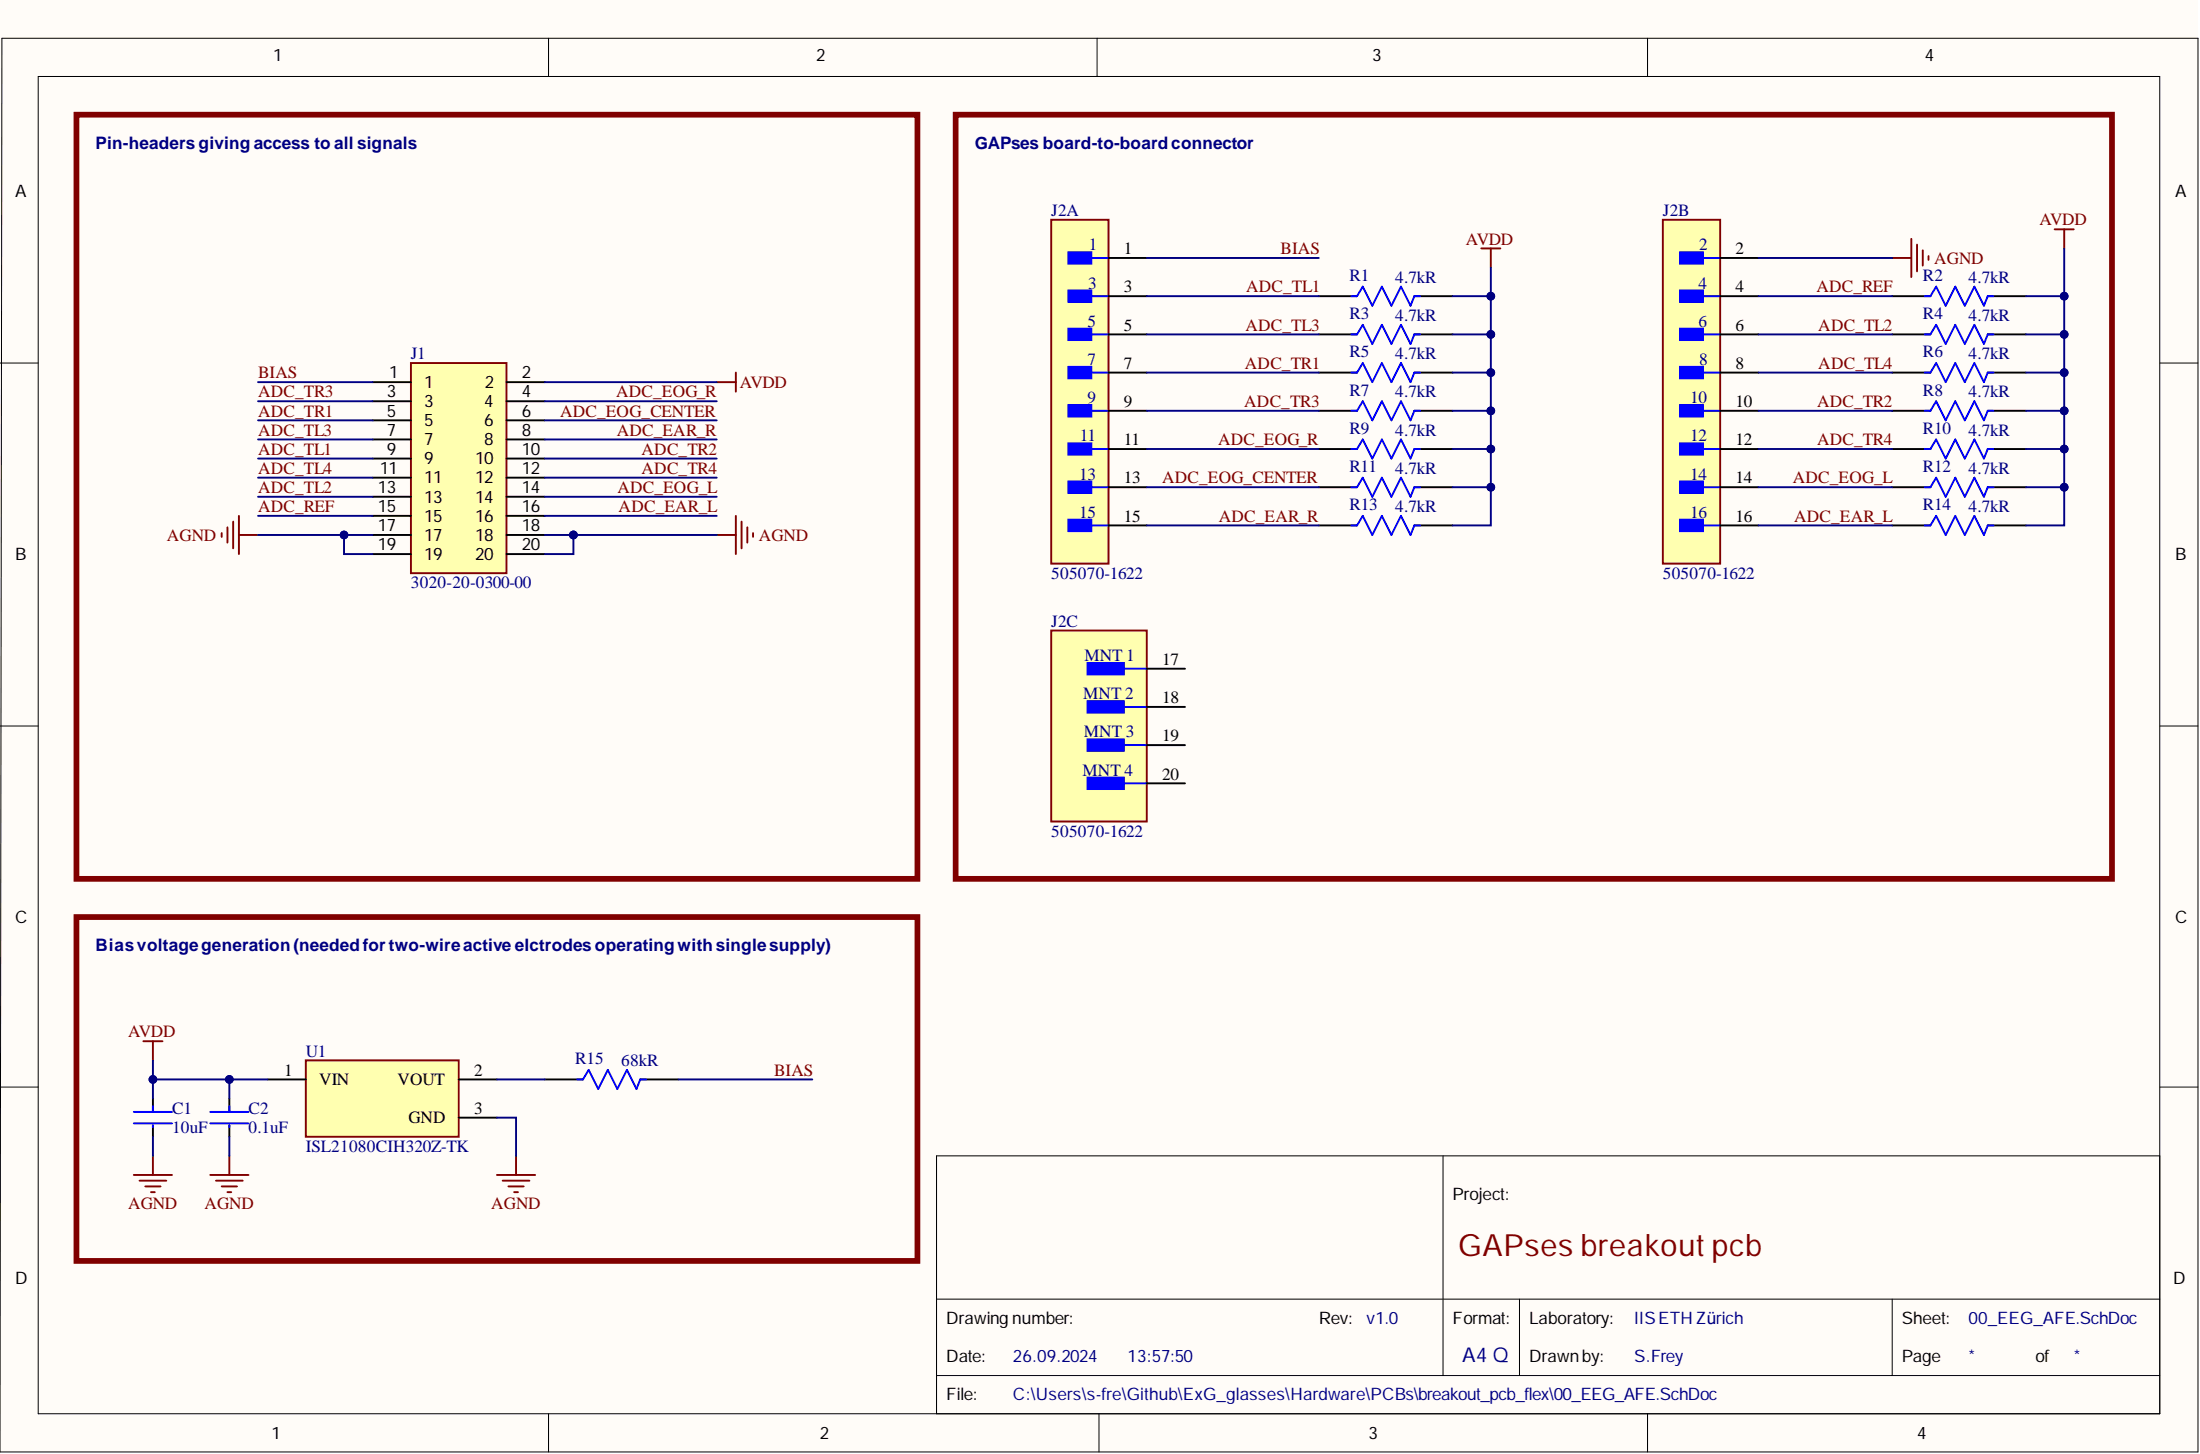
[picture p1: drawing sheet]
<svg xmlns="http://www.w3.org/2000/svg" width="292mm" height="193mm" viewBox="0 0 292 193" stroke-linecap="round" stroke-linejoin="round" font-family="sans-serif">
<g fill="#fffcf8">
<path d="M0 0h291.8v192.7h-291.8z" fill-rule="evenodd"/>
<path d="M0 0h291.8v192.7h-291.8z" fill-rule="evenodd"/>
</g>
<g fill="none" stroke="#000" stroke-width=".13">
<path d="M.3 5.1h291.5v187.6h-291.8zM5.1 10.2h281.7v177.4h-281.7zM72.8 5.1v5.1M145.7 5.1v5.1M218.7 5.1v5.1M0 48.2h5.1M286.8 48.2h5M0 96.4h5.1M286.8 96.4h5M0 144.3h5.1M191.6 153.4v29.2M286.8 153.4h-162.5v34.2"/>
<path d="M286.8 144.3h5M124.3 172.4h162.5M201.7 172.4v10.2M251.2 172.4v10.2M72.8 187.6v5.1M124.3 182.6h162.5M145.9 187.6v5.1M218.7 187.6v5.1"/>
</g>
<path d="M139.6 29.2h7.6v45.6h-7.6z" fill-rule="evenodd" fill="#ffffb0"/>
<path d="M139.6 29.2h7.6v45.6h-7.6z" fill="none" stroke="#800000" stroke-width=".25"/>
<path d="M141.9 33.5h3v1.5h-3z" fill-rule="evenodd" fill="#00f"/>
<path d="M141.9 33.5h3v1.5h-3zM144.1 34.2h3.1" fill="none" stroke="#00f" stroke-width=".25"/>
<path d="M141.9 38.5h3v1.6h-3z" fill-rule="evenodd" fill="#00f"/>
<path d="M141.9 38.5h3v1.6h-3zM144.1 39.3h3.1" fill="none" stroke="#00f" stroke-width=".25"/>
<path d="M141.9 43.6h3v1.5h-3z" fill-rule="evenodd" fill="#00f"/>
<path d="M141.9 43.6h3v1.5h-3zM144.1 44.4h3.1" fill="none" stroke="#00f" stroke-width=".25"/>
<path d="M141.9 48.7h3v1.5h-3z" fill-rule="evenodd" fill="#00f"/>
<path d="M141.9 48.7h3v1.5h-3zM144.1 49.4h3.1" fill="none" stroke="#00f" stroke-width=".25"/>
<path d="M141.9 53.8h3v1.5h-3z" fill-rule="evenodd" fill="#00f"/>
<path d="M141.9 53.8h3v1.5h-3zM144.1 54.5h3.1" fill="none" stroke="#00f" stroke-width=".25"/>
<path d="M141.9 58.8h3v1.6h-3z" fill-rule="evenodd" fill="#00f"/>
<path d="M141.9 58.8h3v1.6h-3zM144.1 59.6h3.1" fill="none" stroke="#00f" stroke-width=".25"/>
<path d="M141.9 63.9h3v1.5h-3z" fill-rule="evenodd" fill="#00f"/>
<path d="M141.9 63.9h3v1.5h-3zM144.1 64.7h3.1" fill="none" stroke="#00f" stroke-width=".25"/>
<path d="M141.9 69h3v1.5h-3z" fill-rule="evenodd" fill="#00f"/>
<path d="M141.9 69h3v1.5h-3zM144.1 69.7h3.1" fill="none" stroke="#00f" stroke-width=".25"/>
<path d="M147.2 34.2h5.1M147.2 39.3h5.1M147.2 44.4h5.1M147.2 49.4h5.1M147.2 54.5h5.1M147.2 59.6h5.1M147.2 64.7h5.1M147.2 69.7h5.1" fill="none" stroke="#000" stroke-width=".25"/>
<path d="M220.8 29.2h7.6v45.6h-7.6z" fill-rule="evenodd" fill="#ffffb0"/>
<path d="M220.8 29.2h7.6v45.6h-7.6z" fill="none" stroke="#800000" stroke-width=".25"/>
<path d="M223.1 33.5h3v1.5h-3z" fill-rule="evenodd" fill="#00f"/>
<path d="M223.1 33.5h3v1.5h-3zM225.3 34.2h3.1" fill="none" stroke="#00f" stroke-width=".25"/>
<path d="M223.1 38.5h3v1.6h-3z" fill-rule="evenodd" fill="#00f"/>
<path d="M223.1 38.5h3v1.6h-3zM225.3 39.3h3.1" fill="none" stroke="#00f" stroke-width=".25"/>
<path d="M223.1 43.6h3v1.5h-3z" fill-rule="evenodd" fill="#00f"/>
<path d="M223.1 43.6h3v1.5h-3zM225.3 44.4h3.1" fill="none" stroke="#00f" stroke-width=".25"/>
<path d="M223.1 48.7h3v1.5h-3z" fill-rule="evenodd" fill="#00f"/>
<path d="M223.1 48.7h3v1.5h-3zM225.3 49.4h3.1" fill="none" stroke="#00f" stroke-width=".25"/>
<path d="M223.1 53.8h3v1.5h-3z" fill-rule="evenodd" fill="#00f"/>
<path d="M223.1 53.8h3v1.5h-3zM225.3 54.5h3.1" fill="none" stroke="#00f" stroke-width=".25"/>
<path d="M223.1 58.8h3v1.6h-3z" fill-rule="evenodd" fill="#00f"/>
<path d="M223.1 58.8h3v1.6h-3zM225.3 59.6h3.1" fill="none" stroke="#00f" stroke-width=".25"/>
<path d="M223.1 63.9h3v1.5h-3z" fill-rule="evenodd" fill="#00f"/>
<path d="M223.1 63.9h3v1.5h-3zM225.3 64.7h3.1" fill="none" stroke="#00f" stroke-width=".25"/>
<path d="M223.1 69h3v1.5h-3z" fill-rule="evenodd" fill="#00f"/>
<path d="M223.1 69h3v1.5h-3zM225.3 69.7h3.1" fill="none" stroke="#00f" stroke-width=".25"/>
<path d="M228.4 34.2h5.1M228.4 39.3h5.1M228.4 44.4h5.1M228.4 49.4h5.1M228.4 54.5h5.1M228.4 59.6h5.1M228.4 64.7h5.1M228.4 69.7h5.1" fill="none" stroke="#000" stroke-width=".25"/>
<path d="M139.6 83.7h12.7v25.3h-12.7z" fill-rule="evenodd" fill="#ffffb0"/>
<path d="M139.6 83.7h12.7v25.3h-12.7z" fill="none" stroke="#800000" stroke-width=".25"/>
<path d="M144.4 88h4.8v1.5h-4.8z" fill-rule="evenodd" fill="#00f"/>
<path d="M144.4 88h4.8v1.5h-4.8zM146.7 88.7h5.6" fill="none" stroke="#00f" stroke-width=".25"/>
<path d="M144.4 93.1h4.8v1.5h-4.8z" fill-rule="evenodd" fill="#00f"/>
<path d="M144.4 93.1h4.8v1.5h-4.8zM146.7 93.8h5.6" fill="none" stroke="#00f" stroke-width=".25"/>
<path d="M144.4 98.1h4.8v1.6h-4.8z" fill-rule="evenodd" fill="#00f"/>
<path d="M144.4 98.1h4.8v1.6h-4.8zM146.7 98.9h5.6" fill="none" stroke="#00f" stroke-width=".25"/>
<path d="M144.4 103.2h4.8v1.5h-4.8z" fill-rule="evenodd" fill="#00f"/>
<path d="M144.4 103.2h4.8v1.5h-4.8zM146.7 104h5.6" fill="none" stroke="#00f" stroke-width=".25"/>
<path d="M152.3 88.7h5M152.3 93.8h5M152.3 98.9h5M152.3 104h5" fill="none" stroke="#000" stroke-width=".25"/>
<path d="M40.6 140.7h20.3v10.2h-20.3z" fill-rule="evenodd" fill="#ffffb0"/>
<g fill="none" stroke="#800000" stroke-width=".25">
<path d="M196.7 33h2.5M197.9 33v2.5M251.2 34.2h2.6M253.8 31.7v5.1M254.5 32.5v3.5M255.3 33.2v2.1M256.1 34v.5M272.8 30.4h2.5M274.1 30.4v2.6M95.2 50.7h2.5M97.7 49.4v2.6M29.4 70.7v.6"/>
<path d="M30.2 70v2M31 69.2v3.6M31.7 68.5v5M31.7 71h2.6M95.2 71h2.5M97.7 68.5v5M98.5 69.2v3.6M99.2 70v2M100 70.7v.6M19 138.2h2.6M20.3 138.2v2.5M17.8 155.9h5"/>
<path d="M18.5 156.7h3.6M19.3 157.5h2M20 158.2h.6M20.3 153.4v2.5M27.9 155.9h5.1M28.7 156.7h3.5M29.4 157.5h2.1M30.2 158.2h.5M30.5 153.4v2.5M40.6 140.7h20.3v10.2h-20.3zM66 155.9h5.1M66.7 156.7h3.6"/>
<path d="M67.5 157.5h2M68.3 158.2h.5M68.5 153.4v2.5"/>
</g>
<g fill="none" stroke="#000" stroke-width=".25">
<path d="M175.1 39.3h5.1M187.8 39.3h5.1M251.2 39.3h5.1M263.9 39.3h5.1M175.1 44.4h5.1M175.1 49.4h5.1M175.1 54.5h5.1M175.1 59.6h5.1M187.8 44.4h5.1M187.8 49.4h5.1M187.8 54.5h5.1M187.8 59.6h5.1"/>
<path d="M251.2 44.4h5.1M251.2 49.4h5.1M251.2 54.5h5.1M251.2 59.6h5.1M263.9 44.4h5.1M263.9 49.4h5.1M263.9 54.5h5.1M263.9 59.6h5.1M175.1 64.7h5.1M175.1 69.7h5.1M187.8 64.7h5.1M187.8 69.7h5.1"/>
<path d="M251.2 64.7h5.1M251.2 69.7h5.1M263.9 64.7h5.1M263.9 69.7h5.1M20.3 145.8v1.8M20.3 149.3v1.6M30.5 145.8v1.8M30.5 149.3v1.6M35.5 143.3h5.1M60.9 143.3h5.1M60.9 148.3h5.1M72.3 143.3h5.1"/>
<path d="M85 143.3h5.1"/>
</g>
<g fill="none" stroke="#00f" stroke-width=".25">
<path d="M179.4 39.3h.8l.7-1.3 1.3 2.6 1.3-2.6 1.2 2.6 1.3-2.6 1.3 2.6 .5-1.3h.7M255.5 39.3h.8l.8-1.3 1.2 2.6 1.3-2.6 1.3 2.6 1.2-2.6 1.3 2.6 .5-1.3h.8M179.4 44.4h.8l.7-1.3 1.3 2.5 1.3-2.5 1.2 2.5 1.3-2.5 1.3 2.5 .5-1.2h.7M179.4 49.4h.8l.7-1.2 1.3 2.5 1.3-2.5 1.2 2.5 1.3-2.5 1.3 2.5 .5-1.3h.7M179.4 54.5h.8l.7-1.2 1.3 2.5 1.3-2.5 1.2 2.5 1.3-2.5 1.3 2.5 .5-1.3h.7M179.4 59.6h.8l.7-1.3 1.3 2.6 1.3-2.6 1.2 2.6 1.3-2.6 1.3 2.6 .5-1.3h.7M255.5 44.4h.8l.8-1.3 1.2 2.5 1.3-2.5 1.3 2.5 1.2-2.5 1.3 2.5 .5-1.2h.8M255.5 49.4h.8l.8-1.2 1.2 2.5 1.3-2.5 1.3 2.5 1.2-2.5 1.3 2.5 .5-1.3h.8M255.5 54.5h.8l.8-1.2 1.2 2.5 1.3-2.5 1.3 2.5 1.2-2.5 1.3 2.5 .5-1.3h.8M255.5 59.6h.8l.8-1.3 1.2 2.6 1.3-2.6 1.3 2.6 1.2-2.6 1.3 2.6 .5-1.3h.8M179.4 64.7h.8l.7-1.3 1.3 2.5 1.3-2.5 1.2 2.5 1.3-2.5 1.3 2.5 .5-1.2h.7M179.4 69.7h.8l.7-1.2 1.3 2.5 1.3-2.5 1.2 2.5 1.3-2.5 1.3 2.5 .5-1.3h.7"/>
<path d="M255.5 64.7h.8l.8-1.3 1.2 2.5 1.3-2.5 1.3 2.5 1.2-2.5 1.3 2.5 .5-1.2h.8M255.5 69.7h.8l.8-1.2 1.2 2.5 1.3-2.5 1.3 2.5 1.2-2.5 1.3 2.5 .5-1.3h.8M17.8 147.6h5M17.8 149.1h5M20.3 146.8v.8M20.3 149.3v.3M27.9 147.6h5.1M27.9 149.1h5.1M30.5 146.8v.8M30.5 149.3v.3M76.6 143.3h.8l.8-1.3 1.2 2.5 1.3-2.5 1.3 2.5 1.2-2.5 1.3 2.5 .5-1.2h.8"/>
</g>
<path d="M10.2 15.2h111.6v101.4h-111.6zM126.9 15.2h153.5v101.4h-153.5zM10.2 121.7h111.6v45.6h-111.6z" fill="none" stroke="#800000" stroke-width=".76"/>
<path d="M54.6 48.2h12.6v27.9h-12.6z" fill-rule="evenodd" fill="#ffffb0"/>
<path d="M54.6 48.2h12.6v27.9h-12.6z" fill="none" stroke="#800000" stroke-width=".25"/>
<g fill="none" stroke="#000" stroke-width=".25">
<path d="M49.5 50.7h5.1M49.5 53.3h5.1M49.5 55.8h5.1M49.5 58.3h5.1M67.2 50.7h5.1M67.2 53.3h5.1M67.2 55.8h5.1M67.2 58.3h5.1M49.5 60.9h5.1M49.5 63.4h5.1M49.5 65.9h5.1M49.5 68.5h5.1"/>
<path d="M49.5 71h5.1M49.5 73.5h5.1M67.2 60.9h5.1M67.2 63.4h5.1M67.2 65.9h5.1M67.2 68.5h5.1M67.2 71h5.1M67.2 73.5h5.1"/>
</g>
<g fill="none" stroke="#000080" stroke-width=".25">
<path d="M152.3 39.3h22.8M152.3 34.2h22.8M233.5 39.3h17.7M233.5 34.2h17.7M152.3 59.6h22.8M152.3 49.4h22.8M152.3 44.4h22.8M152.3 54.5h22.8M233.5 59.6h17.7M233.5 49.4h17.7M233.5 44.4h17.7M233.5 54.5h17.7"/>
<path d="M152.3 69.7h22.8M152.3 64.7h22.8M233.5 69.7h17.7M233.5 64.7h17.7M20.3 143.3v2.5M66 148.3h2.5v5.1"/>
</g>
<circle cx="20.3" cy="143.3" r=".51" fill="#000080"/>
<circle cx="20.3" cy="143.3" r=".51" fill="none" stroke="#000080" stroke-width=".13"/>
<path d="M30.5 143.3v2.5" fill="none" stroke="#000080" stroke-width=".25"/>
<circle cx="30.5" cy="143.3" r=".51" fill="#000080"/>
<circle cx="30.5" cy="143.3" r=".51" fill="none" stroke="#000080" stroke-width=".13"/>
<path d="M20.3 140.7v2.6h15.2M20.3 150.9v2.5M30.5 150.9v2.5M66 143.3h6.3M90.1 143.3h17.8" fill="none" stroke="#000080" stroke-width=".25"/>
<circle cx="30.5" cy="143.3" r=".51" fill="#000080"/>
<circle cx="30.5" cy="143.3" r=".51" fill="none" stroke="#000080" stroke-width=".13"/>
<circle cx="20.3" cy="143.3" r=".51" fill="#000080"/>
<circle cx="20.3" cy="143.3" r=".51" fill="none" stroke="#000080" stroke-width=".13"/>
<path d="M72.3 58.3h22.9M72.3 53.3h22.9M72.3 50.7h22.9M72.3 55.8h22.9M34.3 71h15.2M72.3 68.5h22.9M72.3 65.9h22.9M72.3 63.4h22.9M72.3 60.9h22.9" fill="none" stroke="#000080" stroke-width=".25"/>
<circle cx="45.7" cy="71" r=".51" fill="#000080"/>
<circle cx="45.7" cy="71" r=".51" fill="none" stroke="#000080" stroke-width=".13"/>
<path d="M274.1 33v36.7h-5.1M34.3 58.3h15.2M34.3 55.8h15.2M34.3 53.3h15.2M34.3 50.7h15.2M34.3 68.5h15.2M34.3 65.9h15.2M34.3 63.4h15.2M34.3 60.9h15.2" fill="none" stroke="#000080" stroke-width=".25"/>
<circle cx="274.1" cy="64.7" r=".51" fill="#000080"/>
<circle cx="274.1" cy="64.7" r=".51" fill="none" stroke="#000080" stroke-width=".13"/>
<circle cx="274.1" cy="59.6" r=".51" fill="#000080"/>
<circle cx="274.1" cy="59.6" r=".51" fill="none" stroke="#000080" stroke-width=".13"/>
<circle cx="274.1" cy="54.5" r=".51" fill="#000080"/>
<circle cx="274.1" cy="54.5" r=".51" fill="none" stroke="#000080" stroke-width=".13"/>
<circle cx="274.1" cy="49.5" r=".51" fill="#000080"/>
<circle cx="274.1" cy="49.5" r=".51" fill="none" stroke="#000080" stroke-width=".13"/>
<circle cx="274.1" cy="44.4" r=".51" fill="#000080"/>
<circle cx="274.1" cy="44.4" r=".51" fill="none" stroke="#000080" stroke-width=".13"/>
<circle cx="274.1" cy="39.3" r=".51" fill="#000080"/>
<circle cx="274.1" cy="39.3" r=".51" fill="none" stroke="#000080" stroke-width=".13"/>
<path d="M269 64.7h5.1" fill="none" stroke="#000080" stroke-width=".25"/>
<circle cx="274.1" cy="64.7" r=".51" fill="#000080"/>
<circle cx="274.1" cy="64.7" r=".51" fill="none" stroke="#000080" stroke-width=".13"/>
<path d="M269 59.6h5.1" fill="none" stroke="#000080" stroke-width=".25"/>
<circle cx="274.1" cy="59.6" r=".51" fill="#000080"/>
<circle cx="274.1" cy="59.6" r=".51" fill="none" stroke="#000080" stroke-width=".13"/>
<path d="M269 54.5h5.1" fill="none" stroke="#000080" stroke-width=".25"/>
<circle cx="274.1" cy="54.5" r=".51" fill="#000080"/>
<circle cx="274.1" cy="54.5" r=".51" fill="none" stroke="#000080" stroke-width=".13"/>
<path d="M269 49.4h5.1" fill="none" stroke="#000080" stroke-width=".25"/>
<circle cx="274.1" cy="49.5" r=".51" fill="#000080"/>
<circle cx="274.1" cy="49.5" r=".51" fill="none" stroke="#000080" stroke-width=".13"/>
<path d="M269 44.4h5.1" fill="none" stroke="#000080" stroke-width=".25"/>
<circle cx="274.1" cy="44.4" r=".51" fill="#000080"/>
<circle cx="274.1" cy="44.4" r=".51" fill="none" stroke="#000080" stroke-width=".13"/>
<path d="M269 39.3h5.1" fill="none" stroke="#000080" stroke-width=".25"/>
<circle cx="274.1" cy="39.3" r=".51" fill="#000080"/>
<circle cx="274.1" cy="39.3" r=".51" fill="none" stroke="#000080" stroke-width=".13"/>
<path d="M197.9 35.5v34.2h-5" fill="none" stroke="#000080" stroke-width=".25"/>
<circle cx="197.9" cy="64.7" r=".51" fill="#000080"/>
<circle cx="197.9" cy="64.7" r=".51" fill="none" stroke="#000080" stroke-width=".13"/>
<circle cx="197.9" cy="59.6" r=".51" fill="#000080"/>
<circle cx="197.9" cy="59.6" r=".51" fill="none" stroke="#000080" stroke-width=".13"/>
<circle cx="197.9" cy="54.5" r=".51" fill="#000080"/>
<circle cx="197.9" cy="54.5" r=".51" fill="none" stroke="#000080" stroke-width=".13"/>
<circle cx="197.9" cy="49.5" r=".51" fill="#000080"/>
<circle cx="197.9" cy="49.5" r=".51" fill="none" stroke="#000080" stroke-width=".13"/>
<circle cx="197.9" cy="44.4" r=".51" fill="#000080"/>
<circle cx="197.9" cy="44.4" r=".51" fill="none" stroke="#000080" stroke-width=".13"/>
<circle cx="197.9" cy="39.3" r=".51" fill="#000080"/>
<circle cx="197.9" cy="39.3" r=".51" fill="none" stroke="#000080" stroke-width=".13"/>
<path d="M192.9 39.3h5" fill="none" stroke="#000080" stroke-width=".25"/>
<circle cx="197.9" cy="39.3" r=".51" fill="#000080"/>
<circle cx="197.9" cy="39.3" r=".51" fill="none" stroke="#000080" stroke-width=".13"/>
<path d="M192.9 44.4h5" fill="none" stroke="#000080" stroke-width=".25"/>
<circle cx="197.9" cy="44.4" r=".51" fill="#000080"/>
<circle cx="197.9" cy="44.4" r=".51" fill="none" stroke="#000080" stroke-width=".13"/>
<path d="M192.9 49.4h5" fill="none" stroke="#000080" stroke-width=".25"/>
<circle cx="197.9" cy="49.5" r=".51" fill="#000080"/>
<circle cx="197.9" cy="49.5" r=".51" fill="none" stroke="#000080" stroke-width=".13"/>
<path d="M192.9 54.5h5" fill="none" stroke="#000080" stroke-width=".25"/>
<circle cx="197.9" cy="54.5" r=".51" fill="#000080"/>
<circle cx="197.9" cy="54.5" r=".51" fill="none" stroke="#000080" stroke-width=".13"/>
<path d="M192.9 59.6h5" fill="none" stroke="#000080" stroke-width=".25"/>
<circle cx="197.9" cy="59.6" r=".51" fill="#000080"/>
<circle cx="197.9" cy="59.6" r=".51" fill="none" stroke="#000080" stroke-width=".13"/>
<path d="M192.9 64.7h5" fill="none" stroke="#000080" stroke-width=".25"/>
<circle cx="197.9" cy="64.7" r=".51" fill="#000080"/>
<circle cx="197.9" cy="64.7" r=".51" fill="none" stroke="#000080" stroke-width=".13"/>
<path d="M45.7 71v2.5h3.8" fill="none" stroke="#000080" stroke-width=".25"/>
<circle cx="45.7" cy="71" r=".51" fill="#000080"/>
<circle cx="45.7" cy="71" r=".51" fill="none" stroke="#000080" stroke-width=".13"/>
<path d="M76.1 71h19.1" fill="none" stroke="#000080" stroke-width=".25"/>
<circle cx="76.1" cy="71" r=".51" fill="#000080"/>
<circle cx="76.1" cy="71" r=".51" fill="none" stroke="#000080" stroke-width=".13"/>
<path d="M76.1 71v2.5h-3.8" fill="none" stroke="#000080" stroke-width=".25"/>
<circle cx="76.1" cy="71" r=".51" fill="#000080"/>
<circle cx="76.1" cy="71" r=".51" fill="none" stroke="#000080" stroke-width=".13"/>
<path d="M72.3 71h3.8" fill="none" stroke="#000080" stroke-width=".25"/>
<circle cx="76.1" cy="71" r=".51" fill="#000080"/>
<circle cx="76.1" cy="71" r=".51" fill="none" stroke="#000080" stroke-width=".13"/>
<text font-size="4.1" fill="#800000" x="193.6" y="166.8">GAPses breakoutpcb</text>
<text font-size="2.7" fill="#000080" x="194.1" y="180.7">A4 Q</text>
<g font-size="2.3">
<text x="36.3" y="8.1">1</text>
<text x="108.4" y="8.1">2</text>
<text x="182.2" y="8.1">3</text>
<text x="255.5" y="8.1">4</text>
<text x="2" y="26.1">A</text>
<text x="288.8" y="26.1">A</text>
<text x="149.2" y="33.7">1</text>
<text x="230.4" y="33.7">2</text>
<text x="149.2" y="38.8">3</text>
<text x="230.4" y="38.8">4</text>
<text x="149.2" y="43.9">5</text>
<text x="230.4" y="43.9">6</text>
<text x="51.3" y="52.7">3</text>
<text x="51.7" y="50.2">1</text>
<text x="56.3" y="51.5">1</text>
<text x="64.4" y="51.5">2</text>
<text x="69.3" y="50.2">2</text>
<text x="69.3" y="52.7">4</text>
<text x="149.2" y="48.9">7</text>
<text x="230.4" y="48.9">8</text>
<text x="51.3" y="55.3">5</text>
<text x="51.3" y="57.8">7</text>
<text x="56.3" y="54">3</text>
<text x="56.3" y="56.5">5</text>
<text x="56.3" y="59.1">7</text>
<text x="64.3" y="54">4</text>
<text x="64.3" y="56.5">6</text>
<text x="64.3" y="59.1">8</text>
<text x="69.3" y="55.3">6</text>
<text x="69.3" y="57.8">8</text>
<text x="149.2" y="54">9</text>
<text x="149.2" y="59.1">11</text>
<text x="230.4" y="54">10</text>
<text x="230.4" y="59.1">12</text>
<text x="50.2" y="65.4">13</text>
<text x="50.4" y="62.9">11</text>
<text x="51.3" y="60.4">9</text>
<text x="56.3" y="61.6">9</text>
<text x="56.3" y="64.2">11</text>
<text x="63.1" y="61.6">10</text>
<text x="63.1" y="64.2">12</text>
<text x="69.3" y="60.4">10</text>
<text x="69.3" y="62.9">12</text>
<text x="69.3" y="65.4">14</text>
<text x="149.2" y="64.2">13</text>
<text x="230.4" y="64.2">14</text>
<text x="50.2" y="68">15</text>
<text x="50.2" y="70.5">17</text>
<text x="56.3" y="66.7">13</text>
<text x="56.3" y="69.2">15</text>
<text x="56.3" y="71.8">17</text>
<text x="63.1" y="66.7">14</text>
<text x="63.1" y="69.2">16</text>
<text x="63.1" y="71.8">18</text>
<text x="69.3" y="68">16</text>
<text x="69.3" y="70.5">18</text>
<text x="149.2" y="69.2">15</text>
<text x="230.4" y="69.2">16</text>
<text x="2" y="74.3">B</text>
<text x="50.2" y="73">19</text>
<text x="56.3" y="74.3">19</text>
<text x="63.1" y="74.3">20</text>
<text x="69.3" y="73">20</text>
<text x="288.8" y="74.3">B</text>
<text x="154.3" y="88.2">17</text>
<text x="154.3" y="93.3">18</text>
<text x="154.3" y="98.4">19</text>
<text x="154.3" y="103.5">20</text>
<text x="2" y="122.5">C</text>
<text x="288.8" y="122.5">C</text>
<text x="37.7" y="142.8">1</text>
<text x="62.9" y="142.8">2</text>
<text x="42.4" y="144">VIN</text>
<text x="52.8" y="144">VOUT</text>
<text x="54.2" y="149.1">GND</text>
<text x="62.9" y="147.8">3</text>
<text x="192.9" y="159.2">Project:</text>
<text x="2" y="170.4">D</text>
<text x="288.5" y="170.4">D</text>
<text x="125.6" y="175.7">Drawing number:</text>
<text x="175.1" y="175.7">Rev:</text>
<text x="192.9" y="175.7">Format:</text>
<text x="203" y="175.7">Laboratory:</text>
<text x="252.5" y="175.7">Sheet:</text>
<text x="125.6" y="185.9">File:</text>
<text x="125.6" y="180.8">Date:</text>
<text x="203" y="180.8">Drawnby:</text>
<text x="252.5" y="180.8">Page</text>
<text x="270.3" y="180.8">of</text>
<text x="36" y="190.9">1</text>
<text x="108.9" y="190.9">2</text>
<text x="181.7" y="190.9">3</text>
<text x="254.5" y="190.9">4</text>
</g>
<g font-size="2.3" fill="#000080">
<text x="12.7" y="19.8">Pin-headers giving access to all signals</text>
<text x="129.4" y="19.8">GAPses board-to-boardconnector</text>
<text x="139.6" y="28.7">J2A</text>
<text x="220.8" y="28.7">J2B</text>
<text x="144.6" y="33.2">1</text>
<text x="225.6" y="33.2">2</text>
<text x="144.5" y="38.3">3</text>
<text x="179.2" y="37.3">R1</text>
<text x="185.3" y="37.5">4.7kR</text>
<text x="225.5" y="38.3">4</text>
<text x="255.3" y="37.3">R2</text>
<text x="261.4" y="37.5">4.7kR</text>
<text x="54.6" y="47.7">J1</text>
<text x="144.4" y="43.4">5</text>
<text x="179.2" y="42.4">R3</text>
<text x="179.2" y="47.4">R5</text>
<text x="185.3" y="42.6">4.7kR</text>
<text x="185.3" y="47.7">4.7kR</text>
<text x="225.5" y="43.4">6</text>
<text x="255.3" y="42.4">R4</text>
<text x="255.3" y="47.4">R6</text>
<text x="261.4" y="42.6">4.7kR</text>
<text x="261.4" y="47.7">4.7kR</text>
<text x="144.4" y="48.4">7</text>
<text x="144.4" y="53.5">9</text>
<text x="179.2" y="52.5">R7</text>
<text x="185.3" y="52.7">4.7kR</text>
<text x="224.4" y="53.5">10</text>
<text x="225.6" y="48.4">8</text>
<text x="255.3" y="52.5">R8</text>
<text x="261.4" y="52.7">4.7kR</text>
<text x="143.4" y="58.6">11</text>
<text x="179.2" y="57.6">R9</text>
<text x="185.3" y="57.8">4.7kR</text>
<text x="224.4" y="58.6">12</text>
<text x="255.3" y="57.6">R10</text>
<text x="261.4" y="57.8">4.7kR</text>
<text x="143.3" y="63.6">13</text>
<text x="179.2" y="62.6">R11</text>
<text x="185.3" y="62.9">4.7kR</text>
<text x="224.4" y="63.6">14</text>
<text x="255.3" y="62.6">R12</text>
<text x="261.4" y="62.9">4.7kR</text>
<text x="143.3" y="68.7">15</text>
<text x="179.2" y="67.7">R13</text>
<text x="185.3" y="68">4.7kR</text>
<text x="224.4" y="68.7">16</text>
<text x="255.3" y="67.7">R14</text>
<text x="261.4" y="68">4.7kR</text>
<text x="139.6" y="76.8">505070-1622</text>
<text x="220.8" y="76.8">505070-1622</text>
<text x="54.6" y="78.1">3020-20-0300-00</text>
<text x="139.6" y="83.2">J2C</text>
<text x="144" y="87.7">MNT 1</text>
<text x="143.8" y="92.8">MNT 2</text>
<text x="143.9" y="97.9">MNT 3</text>
<text x="143.7" y="102.9">MNT 4</text>
<text x="139.6" y="111.1">505070-1622</text>
<text x="12.7" y="126.3">Biasvoltagegeneration(neededfortwo-wireactive elctrodes operatingwithsinglesupply)</text>
<text x="40.6" y="140.2">U1</text>
<text x="76.4" y="141.2">R15</text>
<text x="82.5" y="141.5">68kR</text>
<text x="22.8" y="147.8">C1</text>
<text x="33" y="147.8">C2</text>
<text x="22.8" y="150.4">10uF</text>
<text x="33" y="150.4">0.1uF</text>
<text x="40.6" y="152.9">ISL21080CIH320Z-TK</text>
<text x="181.4" y="175.7">v1.0</text>
<text x="217" y="175.7">IISETHZürich</text>
<text x="261.4" y="175.7">00_EEG_AFE.SchDoc</text>
<text x="134.5" y="180.8">26.09.2024</text>
<text x="134.5" y="185.9">C:\Users\s-fre\Github\ExG_glasses\Hardware\PCBs\breakout_pcb_flex\00_EEG_AFE.SchDoc</text>
<text x="149.7" y="180.8">13:57:50</text>
<text x="217" y="180.8">S.Frey</text>
<text x="261.4" y="180.8">*</text>
<text x="275.3" y="180.8">*</text>
</g>
<g font-size="2.3" fill="#800000">
<text x="270.8" y="29.9">AVDD</text>
<text x="170" y="33.7">BIAS</text>
<text x="194.6" y="32.5">AVDD</text>
<text x="256.8" y="35">AGND</text>
<text x="165.5" y="38.8">ADC_TL1</text>
<text x="241.2" y="38.8">ADC_REF</text>
<text x="165.4" y="43.9">ADC_TL3</text>
<text x="241.4" y="43.9">ADC_TL2</text>
<text x="34.3" y="50.2">BIAS</text>
<text x="34.3" y="52.7">ADC_TR3</text>
<text x="81.8" y="52.7">ADC_EOG_R</text>
<text x="98.2" y="51.5">AVDD</text>
<text x="165.3" y="48.9">ADC_TR1</text>
<text x="241.4" y="48.9">ADC_TL4</text>
<text x="34.3" y="55.3">ADC_TR1</text>
<text x="34.3" y="57.8">ADC_TL3</text>
<text x="74.4" y="55.3">ADC_EOG_CENTER</text>
<text x="81.9" y="57.8">ADC_EAR_R</text>
<text x="161.7" y="59.1">ADC_EOG_R</text>
<text x="165.2" y="54">ADC_TR3</text>
<text x="241.2" y="54">ADC_TR2</text>
<text x="241.2" y="59.1">ADC_TR4</text>
<text x="34.3" y="60.4">ADC_TL1</text>
<text x="34.3" y="62.9">ADC_TL4</text>
<text x="34.3" y="65.4">ADC_TL2</text>
<text x="82" y="65.4">ADC_EOG_L</text>
<text x="85.2" y="60.4">ADC_TR2</text>
<text x="85.2" y="62.9">ADC_TR4</text>
<text x="154.3" y="64.2">ADC_EOG_CENTER</text>
<text x="238" y="64.2">ADC_EOG_L</text>
<text x="22.2" y="71.8">AGND</text>
<text x="34.3" y="68">ADC_REF</text>
<text x="82.1" y="68">ADC_EAR_L</text>
<text x="100.7" y="71.8">AGND</text>
<text x="161.8" y="69.2">ADC_EAR_R</text>
<text x="238.2" y="69.2">ADC_EAR_L</text>
<text x="17" y="137.7">AVDD</text>
<text x="102.8" y="142.8">BIAS</text>
<text x="17" y="160.5">AGND</text>
<text x="27.2" y="160.5">AGND</text>
<text x="65.2" y="160.5">AGND</text>
</g>
</svg>
